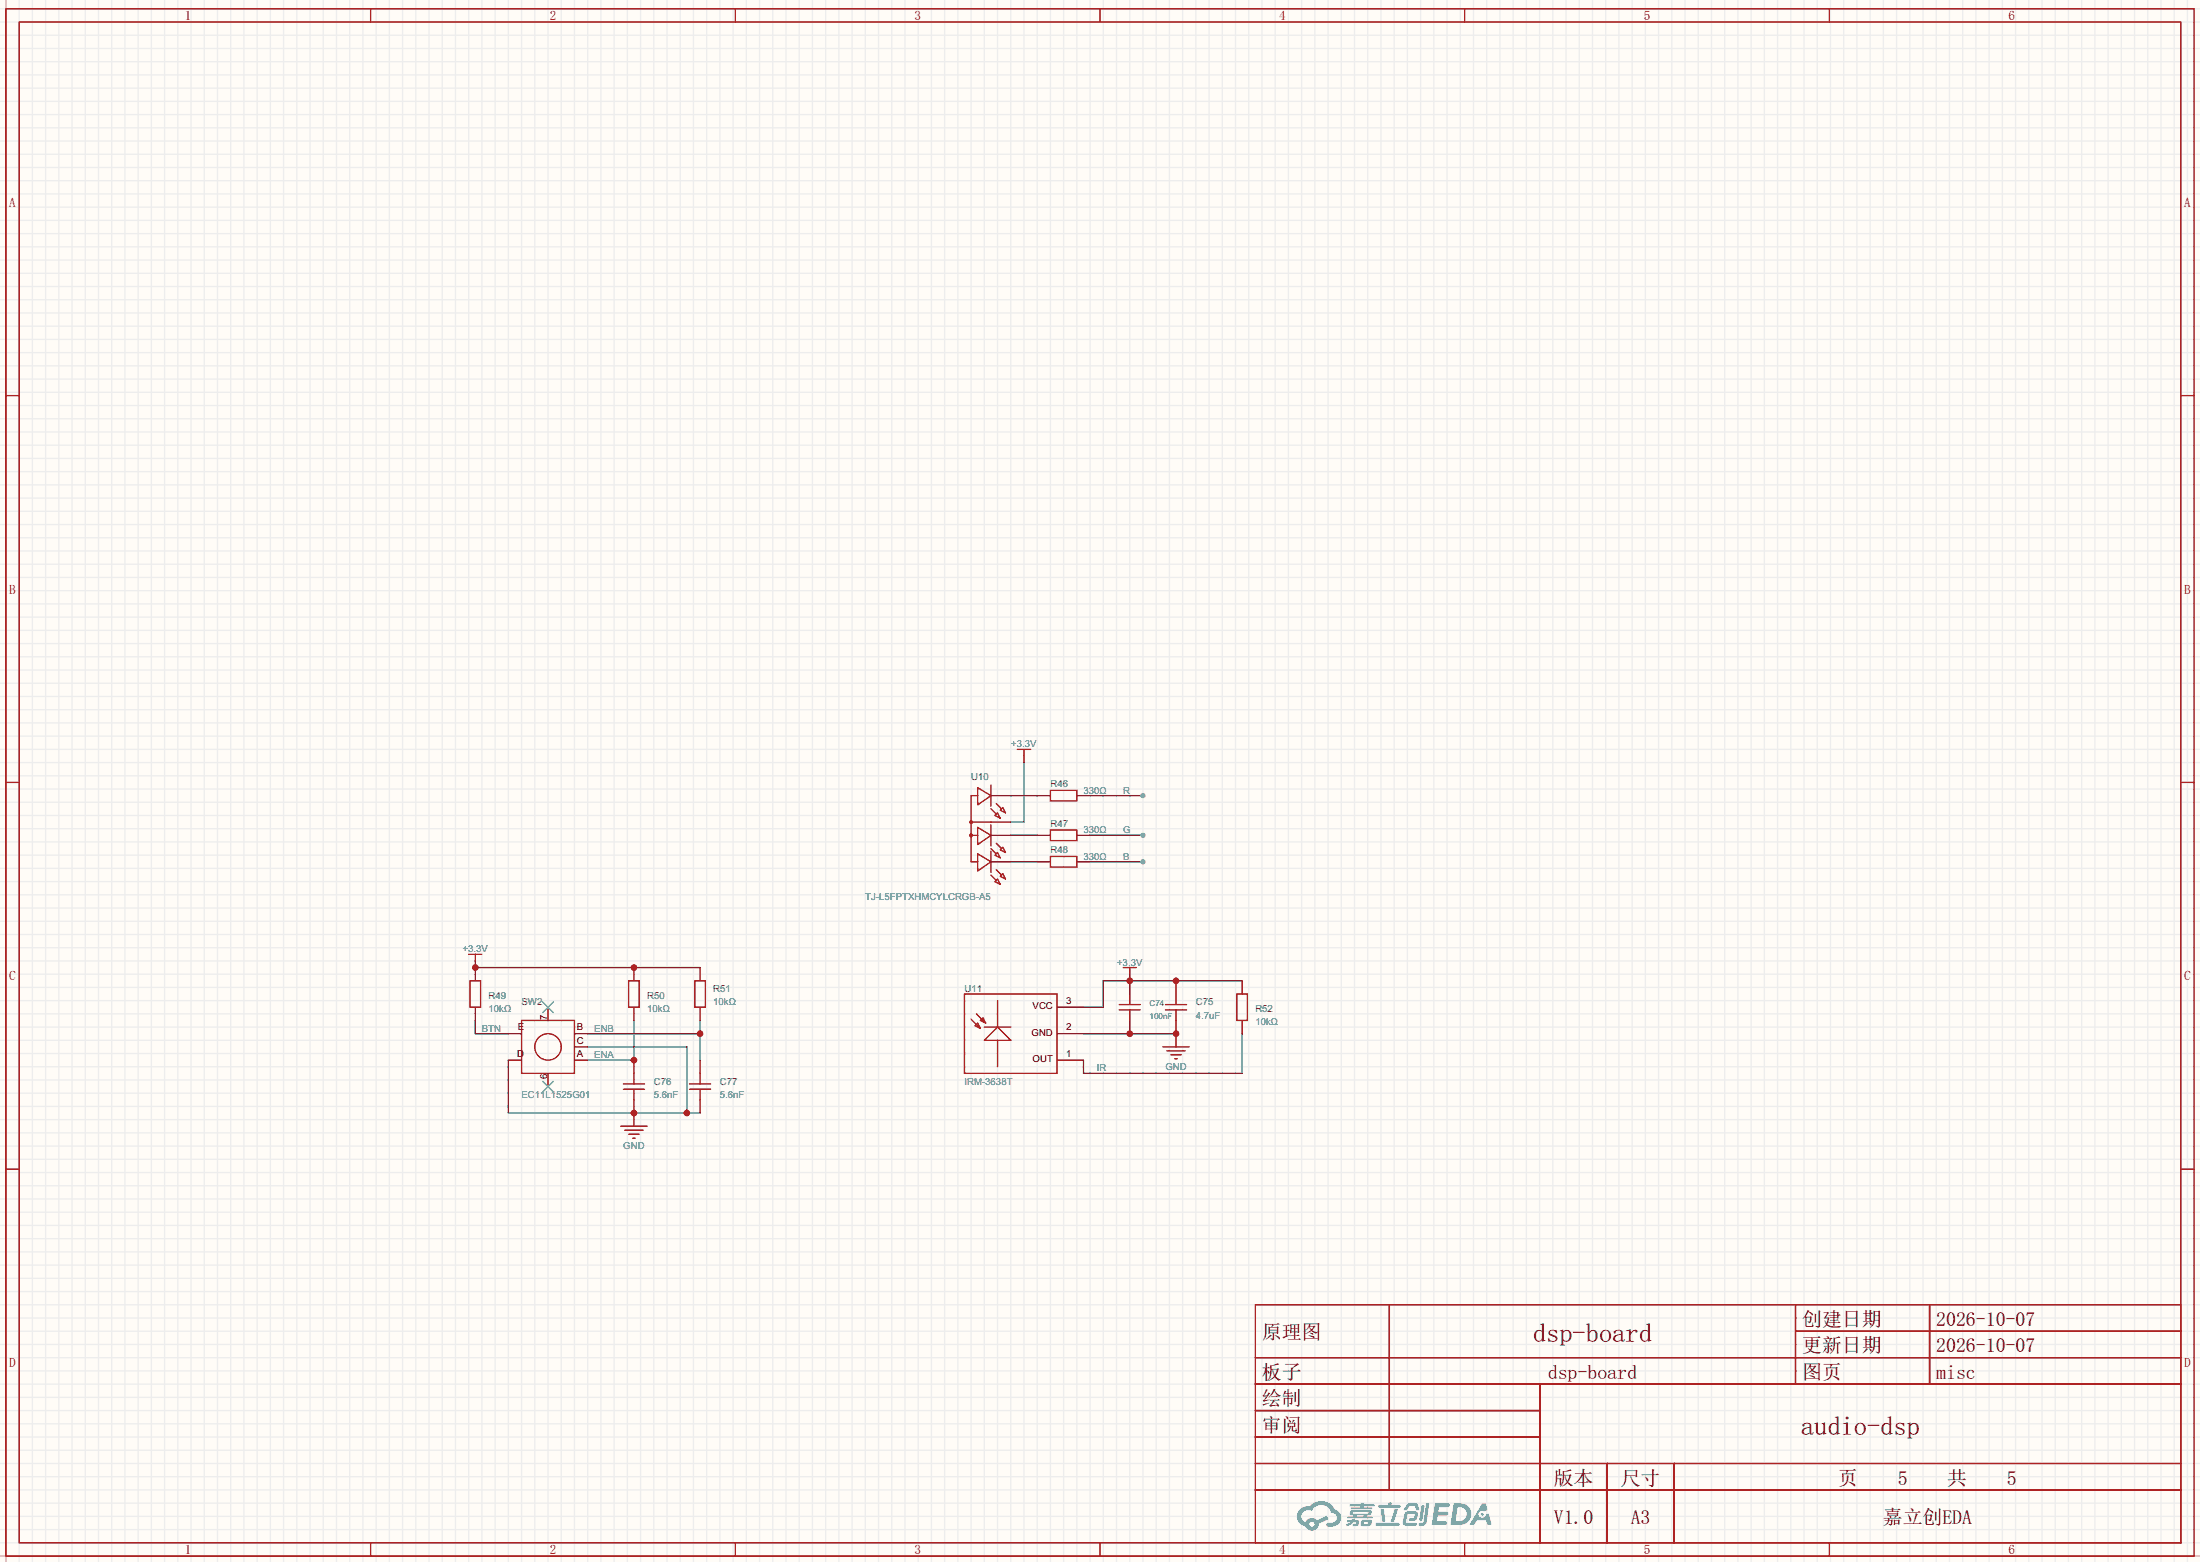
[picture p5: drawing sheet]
<svg xmlns="http://www.w3.org/2000/svg" width="423mm" height="300mm" viewBox="0 0 423 300" stroke-linecap="round" stroke-linejoin="round" font-family="sans-serif">
<path d="M0 0h422.7v300h-422.7z" fill="#fffcf7"/>
<g fill="none" stroke="#ededed" stroke-width=".25">
<path d="M0 1.7h422.7M0 4.2h422.7M0 6.8h422.7M0 9.3h422.7M0 11.8h422.7M0 14.4h422.7M0 16.9h422.7M0 19.5h422.7M1.1 0v300M3.7 0v300M6.2 0v300M8.8 0v300"/>
<path d="M11.3 0v300M13.8 0v300M16.4 0v300M18.9 0v300M21.5 0v300M24 0v300M26.5 0v300M29.1 0v300M31.6 0v300M34.2 0v300M36.7 0v300M39.2 0v300"/>
<path d="M41.8 0v300M44.3 0v300M46.9 0v300M49.4 0v300M51.9 0v300M54.5 0v300M57 0v300M59.6 0v300M62.1 0v300M64.6 0v300M67.2 0v300M69.7 0v300"/>
<path d="M72.3 0v300M74.8 0v300M77.3 0v300M79.9 0v300M82.4 0v300M85 0v300M87.5 0v300M90 0v300M92.6 0v300M95.1 0v300M97.7 0v300M100.2 0v300"/>
<path d="M102.7 0v300M105.3 0v300M107.8 0v300M110.4 0v300M112.9 0v300M115.4 0v300M118 0v300M120.5 0v300M123.1 0v300M125.6 0v300M128.1 0v300M130.7 0v300"/>
<path d="M133.2 0v300M135.8 0v300M138.3 0v300M140.8 0v300M143.4 0v300M145.9 0v300M148.5 0v300M151 0v300M153.5 0v300M156.1 0v300M158.6 0v300M161.2 0v300"/>
<path d="M163.7 0v300M166.2 0v300M168.8 0v300M171.3 0v300M173.9 0v300M176.4 0v300M178.9 0v300M181.5 0v300M184 0v300M186.6 0v300M189.1 0v300M191.6 0v300"/>
<path d="M194.2 0v300M196.7 0v300M199.3 0v300M201.8 0v300M204.3 0v300M206.9 0v300M209.4 0v300M212 0v300M214.5 0v300M217 0v300M219.6 0v300M222.1 0v300"/>
<path d="M224.7 0v300M227.2 0v300M229.7 0v300M232.3 0v300M234.8 0v300M237.4 0v300M239.9 0v300M242.4 0v300M245 0v300M247.5 0v300M250.1 0v300M252.6 0v300"/>
<path d="M255.1 0v300M257.7 0v300M260.2 0v300M262.8 0v300M265.3 0v300M267.8 0v300M270.4 0v300M272.9 0v300M275.5 0v300M278 0v300M280.5 0v300M283.1 0v300"/>
<path d="M285.6 0v300M288.2 0v300M290.7 0v300M293.2 0v300M295.8 0v300M298.3 0v300M300.9 0v300M303.4 0v300M305.9 0v300M308.5 0v300M311 0v300M313.6 0v300"/>
<path d="M316.1 0v300M318.6 0v300M321.2 0v300M323.7 0v300M326.3 0v300M328.8 0v300M331.3 0v300M333.9 0v300M336.4 0v300M339 0v300M341.5 0v300M344 0v300"/>
<path d="M346.6 0v300M349.1 0v300M351.7 0v300M354.2 0v300M356.7 0v300M359.3 0v300M361.8 0v300M364.4 0v300M366.9 0v300M369.4 0v300M372 0v300M374.5 0v300"/>
<path d="M377.1 0v300M379.6 0v300M382.1 0v300M384.7 0v300M387.2 0v300M389.8 0v300M392.3 0v300M394.8 0v300M397.4 0v300M399.9 0v300M402.5 0v300M405 0v300"/>
<path d="M407.5 0v300M410.1 0v300M412.6 0v300M415.2 0v300M417.7 0v300M420.2 0v300M0 22h422.7M0 24.5h422.7M0 27.1h422.7M0 29.6h422.7M0 32.2h422.7M0 34.7h422.7"/>
<path d="M0 37.2h422.7M0 39.8h422.7M0 42.3h422.7M0 44.9h422.7M0 47.4h422.7M0 49.9h422.7M0 52.5h422.7M0 55h422.7M0 57.6h422.7M0 60.1h422.7M0 62.6h422.7M0 65.2h422.7"/>
<path d="M0 67.7h422.7M0 70.3h422.7M0 72.8h422.7M0 75.3h422.7M0 77.9h422.7M0 80.4h422.7M0 83h422.7M0 85.5h422.7M0 88h422.7M0 90.6h422.7M0 93.1h422.7M0 95.7h422.7"/>
<path d="M0 98.2h422.7M0 100.7h422.7M0 103.3h422.7M0 105.8h422.7M0 108.4h422.7M0 110.9h422.7M0 113.4h422.7M0 116h422.7M0 118.5h422.7M0 121.1h422.7M0 123.6h422.7M0 126.1h422.7"/>
<path d="M0 128.7h422.7M0 131.2h422.7M0 133.8h422.7M0 136.3h422.7M0 138.8h422.7M0 141.4h422.7M0 143.9h422.7M0 146.5h422.7M0 149h422.7M0 151.5h422.7M0 154.1h422.7M0 156.6h422.7"/>
<path d="M0 159.2h422.7M0 161.7h422.7M0 164.2h422.7M0 166.8h422.7M0 169.3h422.7M0 171.9h422.7M0 174.4h422.7M0 176.9h422.7M0 179.5h422.7M0 182h422.7M0 184.6h422.7M0 187.1h422.7"/>
<path d="M0 189.6h422.7M0 192.2h422.7M0 194.7h422.7M0 197.3h422.7M0 199.8h422.7M0 202.3h422.7M0 204.9h422.7M0 207.4h422.7M0 210h422.7M0 212.5h422.7M0 215h422.7M0 217.6h422.7"/>
<path d="M0 220.1h422.7M0 222.7h422.7M0 225.2h422.7M0 227.7h422.7M0 230.3h422.7M0 232.8h422.7M0 235.4h422.7M0 237.9h422.7M0 240.4h422.7M0 243h422.7M0 245.5h422.7M0 248.1h422.7"/>
<path d="M0 250.6h422.7M0 253.1h422.7M0 255.7h422.7M0 258.2h422.7M0 260.8h422.7M0 263.3h422.7M0 265.8h422.7M0 268.4h422.7M0 270.9h422.7M0 273.5h422.7M0 276h422.7M0 278.5h422.7"/>
<path d="M0 281.1h422.7M0 283.6h422.7M0 286.2h422.7M0 288.7h422.7M0 291.2h422.7M0 293.8h422.7M0 296.3h422.7M0 298.9h422.7"/>
</g>
<path d="M1.1 0v300M0 298.9h422.7" fill="none" stroke="#999" stroke-width=".25"/>
<g fill="none" stroke="#a10000" stroke-width=".25">
<path d="M1.1 1.7h420.4v297.2h-420.4zM3.7 4.2h415.3v292.1h-415.3zM71.2 1.7v2.5M141.3 1.7v2.5M211.3 1.7v2.5M281.4 1.7v2.5M351.5 1.7v2.5M1.1 76h2.6M419 76h2.5M1.1 150.3h2.6M419 150.3h2.5M1.1 224.6h2.6"/>
<path d="M419 224.6h2.5M241.2 250.6h177.8v45.7h-177.8zM266.9 250.6v35.6M345 250.6v15.2M345 255.7h74M370.7 250.6v15.2M241.2 260.8h177.8M241.2 265.8h177.8M241.2 270.9h54.7M241.2 276h54.7M295.9 265.8v30.5M71.2 296.3v2.6"/>
<path d="M141.3 296.3v2.6M211.3 296.3v2.6M241.2 281.1h177.8M241.2 286.2h177.8M281.4 296.3v2.6M308.8 281.1v15.2M321.6 281.1v15.2M351.5 296.3v2.6"/>
</g>
<g fill="#5487ff">
<path d="M275.7 288.7h1.6a1.34 1.34 0 0 1 1.2 .2 .37 .37 0 0 1-.3 .6h-1.7l-.2 .8h1.6a.37 .37 0 0 1 .4 .4 .37 .37 0 0 1-.4 .4h-1.7l-.2 1.1h1.4a.48 .48 0 0 1 .6 .3v.2l-.3 .2h-2.6z"/>
<path d="M284.7 288.8h.7l.4 1.2-.6 .3a.72 .72 0 0 0-1.1 .2 .72 .72 0 0 0 .3 1 .72 .72 0 0 0 1-.3l.1-.3 .5-.2 .6 2.2h-.8l-.3-.9h-1.8l-.5 .9h-.9z"/>
<path d="M273.1 289.1h.6l-.4 2.8a.31 .31 0 0 1-.3 .2 .31 .31 0 0 1-.3-.3z"/>
<path d="M274 288.7h.6l-.5 3.7a.97 .97 0 0 1-1.6 .5l.2-.4h.6l.2-.2z"/>
<path d="M270.3 289l.5-.3h1.2l.4 .4 .3 .9-.6 .1-.3-.9h-.8l-.2 .1-.6 .8-.5-.1z"/>
<path d="M269.9 290.6l.5-.3h1.4a.69 .69 0 0 1 .6 .4 .69 .69 0 0 1-.1 .7 .74 .74 0 0 1-.8 .7h-.6a.27 .27 0 0 1-.2-.3 .27 .27 0 0 1 .3-.2l.6-.1 .2-.7h-1.4l-.3 1.7h1.9a.28 .28 0 0 1 .2 .3 .28 .28 0 0 1-.3 .3l-1.9-.1-.4-.2-.1-.5z"/>
<path d="M264.3 292.5h4.3a.28 .28 0 0 1 .3 .3 .28 .28 0 0 1-.3 .3h-4.2l-.1-.2z"/>
<path d="M268 289.8h.6l-.8 2.4a.3 .3 0 0 1-.4 .2 .3 .3 0 0 1-.2-.3z"/>
<path d="M265.3 289.8h.6l.2 2.2-.2 .3-.4-.2z"/>
<path d="M264.8 289.1h1.9l.2-.5h.5l-.1 .5h1.5a.27 .27 0 0 1 .3 .2 .27 .27 0 0 1-.3 .3h-3.9l-.1-.1z"/>
<path d="M258.9 292h.7l.1-.2h.6l-.1 .2h.8l.1 .4-.2 .5-1.1 .2v-.4l.7-.1v-.2h-.5l-.5 .4-.8 .3-.1-.3 .8-.4h-.6z"/>
<path d="M259.3 288.9h2.1l.1-.2 .6-.1-.1 .3h1.9l.2 .3-.2 .1h-1.9l-.1 .2h1.6l.2 .2-.2 .2h-3.9l-.1-.4h1.8v-.2h-1.9l-.1-.1z"/>
<path d="M279.3 288.7l-.6 4.2h1.4a2.14 2.14 0 0 0 2.6-2.1 2.14 2.14 0 0 0-2.7-2.1zM280 289.5a1.37 1.37 0 0 1 1.8 1.2 1.37 1.37 0 0 1-1.5 1.5h-.7z"/>
<path d="M259.4 290.2l-.1 .7 .6 .1 .1 .3h-1.2l.1 .3h4.6l.2-.1-.2-.2h-.9l.1-.3a.6 .6 0 0 0 .7-.2 .6 .6 0 0 0 0-.7h-3.6zM260 290.4l2.9 .1-.1 .2h-2.8zM260.6 291h1.4l-.1 .3h-1.2z"/>
<path d="M261.6 292.1a.9 .9 0 0 0-.1 1 2.48 2.48 0 0 0 1.9-.2 .84 .84 0 0 0 0-1h-1.4zM262.1 292.3h.7l.1 .3-.2 .2-.7-.1z"/>
<path d="M249.8 289.9a1.91 1.91 0 0 0-.6 1.9 1.91 1.91 0 0 0 1.6 1.4 1.35 1.35 0 0 0 1.5 .8 1.35 1.35 0 0 0 1.1-1.3l1.9-.9-.5-.7-1.8 .9a1.41 1.41 0 0 0-2.2 .4 1.25 1.25 0 0 1-.6-1.8 1.25 1.25 0 0 1 1.8-.4 1.97 1.97 0 0 1 2-1.1 1.97 1.97 0 0 1 1.7 1.5 .96 .96 0 0 1 1.1 .8 .96 .96 0 0 1-.9 1.1h-.6a.39 .39 0 0 0-.5 .3 .39 .39 0 0 0 .4 .4 1.87 1.87 0 0 0 1.9-.5 1.87 1.87 0 0 0 .3-2l-.6-.6-.4-.2a2.86 2.86 0 0 0-4.8-.6h-.3a2.27 2.27 0 0 0-1.5 .6zM251.6 292.8a.49 .49 0 0 1 .9 0 .49 .49 0 0 1-.9 0z"/>
<circle cx="284.8" cy="290.9" r=".27"/>
</g>
<g fill="none" stroke="#a10000" stroke-width=".25">
<path d="M186.6 157.9h3.8M187.8 151.3l2.6 1.5-2.6 1.8zM187.8 158.9l2.6 1.5-2.6 1.8zM187.8 152.8h-1.2v12.7h1.2M190.4 155.4l1 1M190.4 150.8v4.1M190.4 158.4v4.1M191.1 156.6l.5-.5 .6 1zM191.4 154.3l1 1.1M192.2 155.6l.5-.5 .5 1zM195.5 143.9h2.5M196.7 143.9v1.3"/>
<path d="M186.6 160.4h1.2M187.8 164l2.6 1.5-2.6 1.8zM190.4 163.5v4.1M190.4 163l1 1M190.4 168.1l1 1M191.1 164.2l.5-.5 .6 1.1zM191.1 169.3l.5-.5 .6 1zM191.4 162l1 1M191.4 167l1 1.1M192.2 163.2l.5-.5 .5 1zM192.2 168.3l.5-.5 .5 1zM90 183.3h2.6"/>
<path d="M91.3 183.3v1.3M100.2 196h10.2v10.2h-10.2zM185.3 190.9h17.8v15.3h-17.8zM186.6 195.7l1.7 1.8M187.3 197l.5-.5 .5 1zM187.6 194.7l1.8 1.8M188.3 196l.5-.5 .6 1zM189.1 199.8l2.5-2.5 2.6 2.5zM189.1 197.3h5.1M191.6 192.2v5.1M191.6 199.8v5.1M215.8 185.8h2.5"/>
<path d="M217 185.8v1.3M223.9 194h4.1M223.9 193h4.1M225.9 190.9v2.1M225.9 194v2M119.3 216.3h5M119.8 209.2h4M119.8 208.2h4M120 217.1h3.6M120.8 217.8h2M121.5 218.6h.5M121.8 206.2v2"/>
<path d="M121.8 209.2v2M132.5 209.2h4M132.5 208.2h4M134.5 206.2v2M134.5 209.2v2M223.4 201.1h5.1M224.2 201.8h3.5M224.9 202.6h2M225.7 203.4h.5"/>
<circle cx="186.6" cy="157.9" r=".25"/>
<circle cx="186.6" cy="160.4" r=".25"/>
<circle cx="105.3" cy="201.1" r="2.54"/>
</g>
<g fill="none" stroke="#870000" stroke-width=".25">
<path d="M190.4 157.9h3.8M190.4 152.8h3.8M196.7 145.2v1.3M190.4 160.4h3.8M190.4 165.5h3.8M91.3 184.6v1.2M97.7 198.5h2.5M105.3 193.5v2.5M110.4 198.5h2.5M203.1 198.5h5.1M203.1 193.5h5.1M217 187.1v1.3"/>
<path d="M225.9 188.4v2.5M225.9 196v5.1M97.7 203.6h2.5M105.3 206.2v2.5M110.4 203.6h2.5M110.4 201.1h2.5M121.8 203.6v2.6M121.8 211.2v5.1M134.5 203.6v2.6M134.5 211.2v2.6M203.1 203.6h5.1"/>
</g>
<path d="M104.3 192.4l2 2.1M106.3 192.4l-2 2.1M104.3 207.7l2 2M106.3 207.7l-2 2" fill="none" stroke="#3c3" stroke-width=".25"/>
<path d="M97.7 203.6v10.2h36.8M112.9 201.1h19.1v12.7" fill="none" stroke="#008700" stroke-width=".25"/>
<g fill="#c00">
<circle cx="132" cy="213.8" r=".63"/>
<circle cx="121.8" cy="213.8" r=".63"/>
</g>
<path d="M121.8 196v7.6h-8.9" fill="none" stroke="#008700" stroke-width=".25"/>
<circle cx="121.8" cy="203.6" r=".63" fill="#c00"/>
<path d="M112.9 198.5h21.6M134.5 196v7.6" fill="none" stroke="#008700" stroke-width=".25"/>
<circle cx="134.5" cy="198.5" r=".63" fill="#c00"/>
<path d="M91.3 185.8h43.2M91.3 196v2.5h6.4M208.2 198.5h17.7" fill="none" stroke="#008700" stroke-width=".25"/>
<circle cx="225.9" cy="198.5" r=".63" fill="#c00"/>
<path d="M238.6 188.4h-26.6v5.1h-3.8" fill="none" stroke="#008700" stroke-width=".25"/>
<circle cx="225.9" cy="188.4" r=".63" fill="#c00"/>
<path d="M194.2 152.8h5.1M196.7 146.5v11.4h-2.5M209.4 152.8h10.2M194.2 160.4h5.1M194.2 165.5h5.1M238.6 198.5v7.7h-30.4v-2.6" fill="none" stroke="#008700" stroke-width=".25"/>
<path d="M199.3 152.8h2.5M206.9 152.8h2.5M199.3 165.5h2.5M199.3 160.4h2.5M206.9 165.5h2.5M206.9 160.4h2.5" fill="none" stroke="#870000" stroke-width=".25"/>
<path d="M201.8 159.4h5.1v2.1h-5.1zM201.8 151.8h5.1v2h-5.1zM201.8 164.5h5.1v2h-5.1z" fill="none" stroke="#a10000" stroke-width=".25"/>
<circle cx="219.6" cy="152.8" r=".51" fill="#999"/>
<path d="M209.4 160.4h10.2" fill="none" stroke="#008700" stroke-width=".25"/>
<circle cx="219.6" cy="160.4" r=".51" fill="#999"/>
<path d="M209.4 165.5h10.2" fill="none" stroke="#008700" stroke-width=".25"/>
<circle cx="219.6" cy="165.5" r=".51" fill="#999"/>
<path d="M215 194h4.1" fill="none" stroke="#a10000" stroke-width=".25"/>
<path d="M217 196v2.5" fill="none" stroke="#870000" stroke-width=".25"/>
<circle cx="217" cy="198.5" r=".63" fill="#c00"/>
<path d="M215 193h4.1M217 190.9v2.1" fill="none" stroke="#a10000" stroke-width=".25"/>
<path d="M217 188.4v2.5" fill="none" stroke="#870000" stroke-width=".25"/>
<circle cx="217" cy="188.4" r=".63" fill="#c00"/>
<path d="M217 194v2" fill="none" stroke="#a10000" stroke-width=".25"/>
<path d="M91.3 185.8v2.6M91.3 193.5v2.5" fill="none" stroke="#870000" stroke-width=".25"/>
<circle cx="91.3" cy="185.8" r=".63" fill="#c00"/>
<path d="M90.3 188.4h2v5.1h-2z" fill="none" stroke="#a10000" stroke-width=".25"/>
<path d="M121.8 185.8v2.6M121.8 193.5v2.5" fill="none" stroke="#870000" stroke-width=".25"/>
<circle cx="121.8" cy="185.8" r=".63" fill="#c00"/>
<path d="M120.8 188.4h2v5.1h-2zM133.5 188.4h2v5.1h-2zM237.6 190.9h2v5.1h-2z" fill="none" stroke="#a10000" stroke-width=".25"/>
<path d="M134.5 185.8v2.6M134.5 193.5v2.5M238.6 188.4v2.5M238.6 196v2.5" fill="none" stroke="#870000" stroke-width=".25"/>
<g font-size="5.1">
<text x="294.5" y="257.8">dsp-board</text>
<text x="346" y="275.6">audio-dsp</text>
</g>
<g font-size="3.8">
<text x="242.4" y="257.2">原理图</text>
<text x="346.2" y="254.7">创建日期</text>
<text x="372" y="254.7">2026-10-07</text>
<text x="346.2" y="259.8">更新日期</text>
<text x="372" y="259.8">2026-10-07</text>
<text x="242.4" y="264.8">板子</text>
<text x="242.4" y="269.9">绘制</text>
<text x="297.4" y="264.8">dsp-board</text>
<text x="346.2" y="264.8">图页</text>
<text x="372" y="264.8">misc</text>
<text x="242.4" y="275">审阅</text>
<text x="298.5" y="285.2">版本</text>
<text x="311.4" y="285.2">尺寸</text>
<text x="353.2" y="285.2">页</text>
<text x="364.6" y="285.2">5</text>
<text x="374.1" y="285.2">共</text>
<text x="385.5" y="285.2">5</text>
<text x="298.5" y="292.8">V1.0</text>
<text x="313.3" y="292.8">A3</text>
<text x="361.7" y="292.8">嘉立创E</text>
<text x="375.1" y="292.8">DA</text>
</g>
<g font-size="2.5" fill="#a00000">
<text x="35.5" y="3.8">1</text>
<text x="105.6" y="3.8">2</text>
<text x="175.7" y="3.8">3</text>
<text x="245.7" y="3.8">4</text>
<text x="315.8" y="3.8">5</text>
<text x="385.8" y="3.8">6</text>
<text x="1.8" y="39.7">A</text>
<text x="419.6" y="39.7">A</text>
<text x="1.8" y="114">B</text>
<text x="419.6" y="114">B</text>
<text x="1.8" y="188.3">C</text>
<text x="419.6" y="188.3">C</text>
<text x="1.8" y="262.6">D</text>
<text x="419.6" y="262.6">D</text>
<text x="35.5" y="298.5">1</text>
<text x="105.6" y="298.5">2</text>
<text x="175.7" y="298.5">3</text>
<text x="245.7" y="298.5">4</text>
<text x="315.8" y="298.5">5</text>
<text x="385.8" y="298.5">6</text>
</g>
<g font-size="1.8" fill="#00f">
<text x="194.3" y="143.6">+3.3V</text>
<text x="208.2" y="152.4">330Ω</text>
<text x="215.8" y="152.4">R</text>
<text x="208.2" y="160.1">330Ω</text>
<text x="215.8" y="160.1">G</text>
<text x="208.2" y="165.1">330Ω</text>
<text x="215.8" y="165.1">B</text>
<text x="166.2" y="172.8">TJ-L5FPTXHMCYLCRGB-A5</text>
<text x="88.9" y="182.9">+3.3V</text>
<text x="214.6" y="185.5">+3.3V</text>
<text x="93.9" y="194.4">10kΩ</text>
<text x="124.3" y="194.4">10kΩ</text>
<text x="137" y="193.1">10kΩ</text>
<text x="229.7" y="195.6">4.7uF</text>
<text x="241.2" y="196.9">10kΩ</text>
<text x="92.6" y="198.2">BTN</text>
<text x="114.2" y="203.2">ENA</text>
<text x="114.2" y="198.2">ENB</text>
<text x="185.3" y="208.3">IRM-3638T</text>
<text x="210.7" y="205.8">IR</text>
<text x="223.9" y="205.5">GND</text>
<text x="100.2" y="210.9">EC11L1525G01</text>
<text x="125.6" y="210.9">5.6nF</text>
<text x="138.3" y="210.9">5.6nF</text>
<text x="119.7" y="220.8">GND</text>
</g>
<g font-size="1.8" fill="#000080">
<text x="186.6" y="149.9">U10</text>
<text x="201.8" y="151.2">R46</text>
<text x="201.8" y="158.8">R47</text>
<text x="201.8" y="163.9">R48</text>
<text x="93.9" y="191.8">R49</text>
<text x="124.3" y="191.8">R50</text>
<text x="137" y="190.5">R51</text>
<text x="185.3" y="190.5">U11</text>
<text x="100.2" y="193.1">SW2</text>
<text x="229.7" y="193.1">C75</text>
<text x="241.2" y="194.4">R52</text>
<text x="125.6" y="208.3">C76</text>
<text x="138.3" y="208.3">C77</text>
</g>
<g font-size="1.8">
<text x="99.5" y="197.9">E</text>
<text x="105.1" y="196" transform="rotate(-90 105.1 196)">7</text>
<text x="110.8" y="197.9">B</text>
<text x="198.4" y="193.9">VCC</text>
<text x="204.8" y="192.8">3</text>
<text x="204.8" y="197.9">2</text>
<text x="99.4" y="203">D</text>
<text x="110.8" y="203">A</text>
<text x="110.8" y="200.5">C</text>
<text x="198.2" y="198.9">GND</text>
<text x="204.8" y="203">1</text>
<text x="105.1" y="207.2" transform="rotate(-90 105.1 207.2)">6</text>
<text x="198.4" y="204">OUT</text>
</g>
<text font-size="1.6" fill="#000080" x="220.9" y="193.1">C74</text>
<text font-size="1.6" fill="#00f" x="220.9" y="195.7">100nF</text>
</svg>
